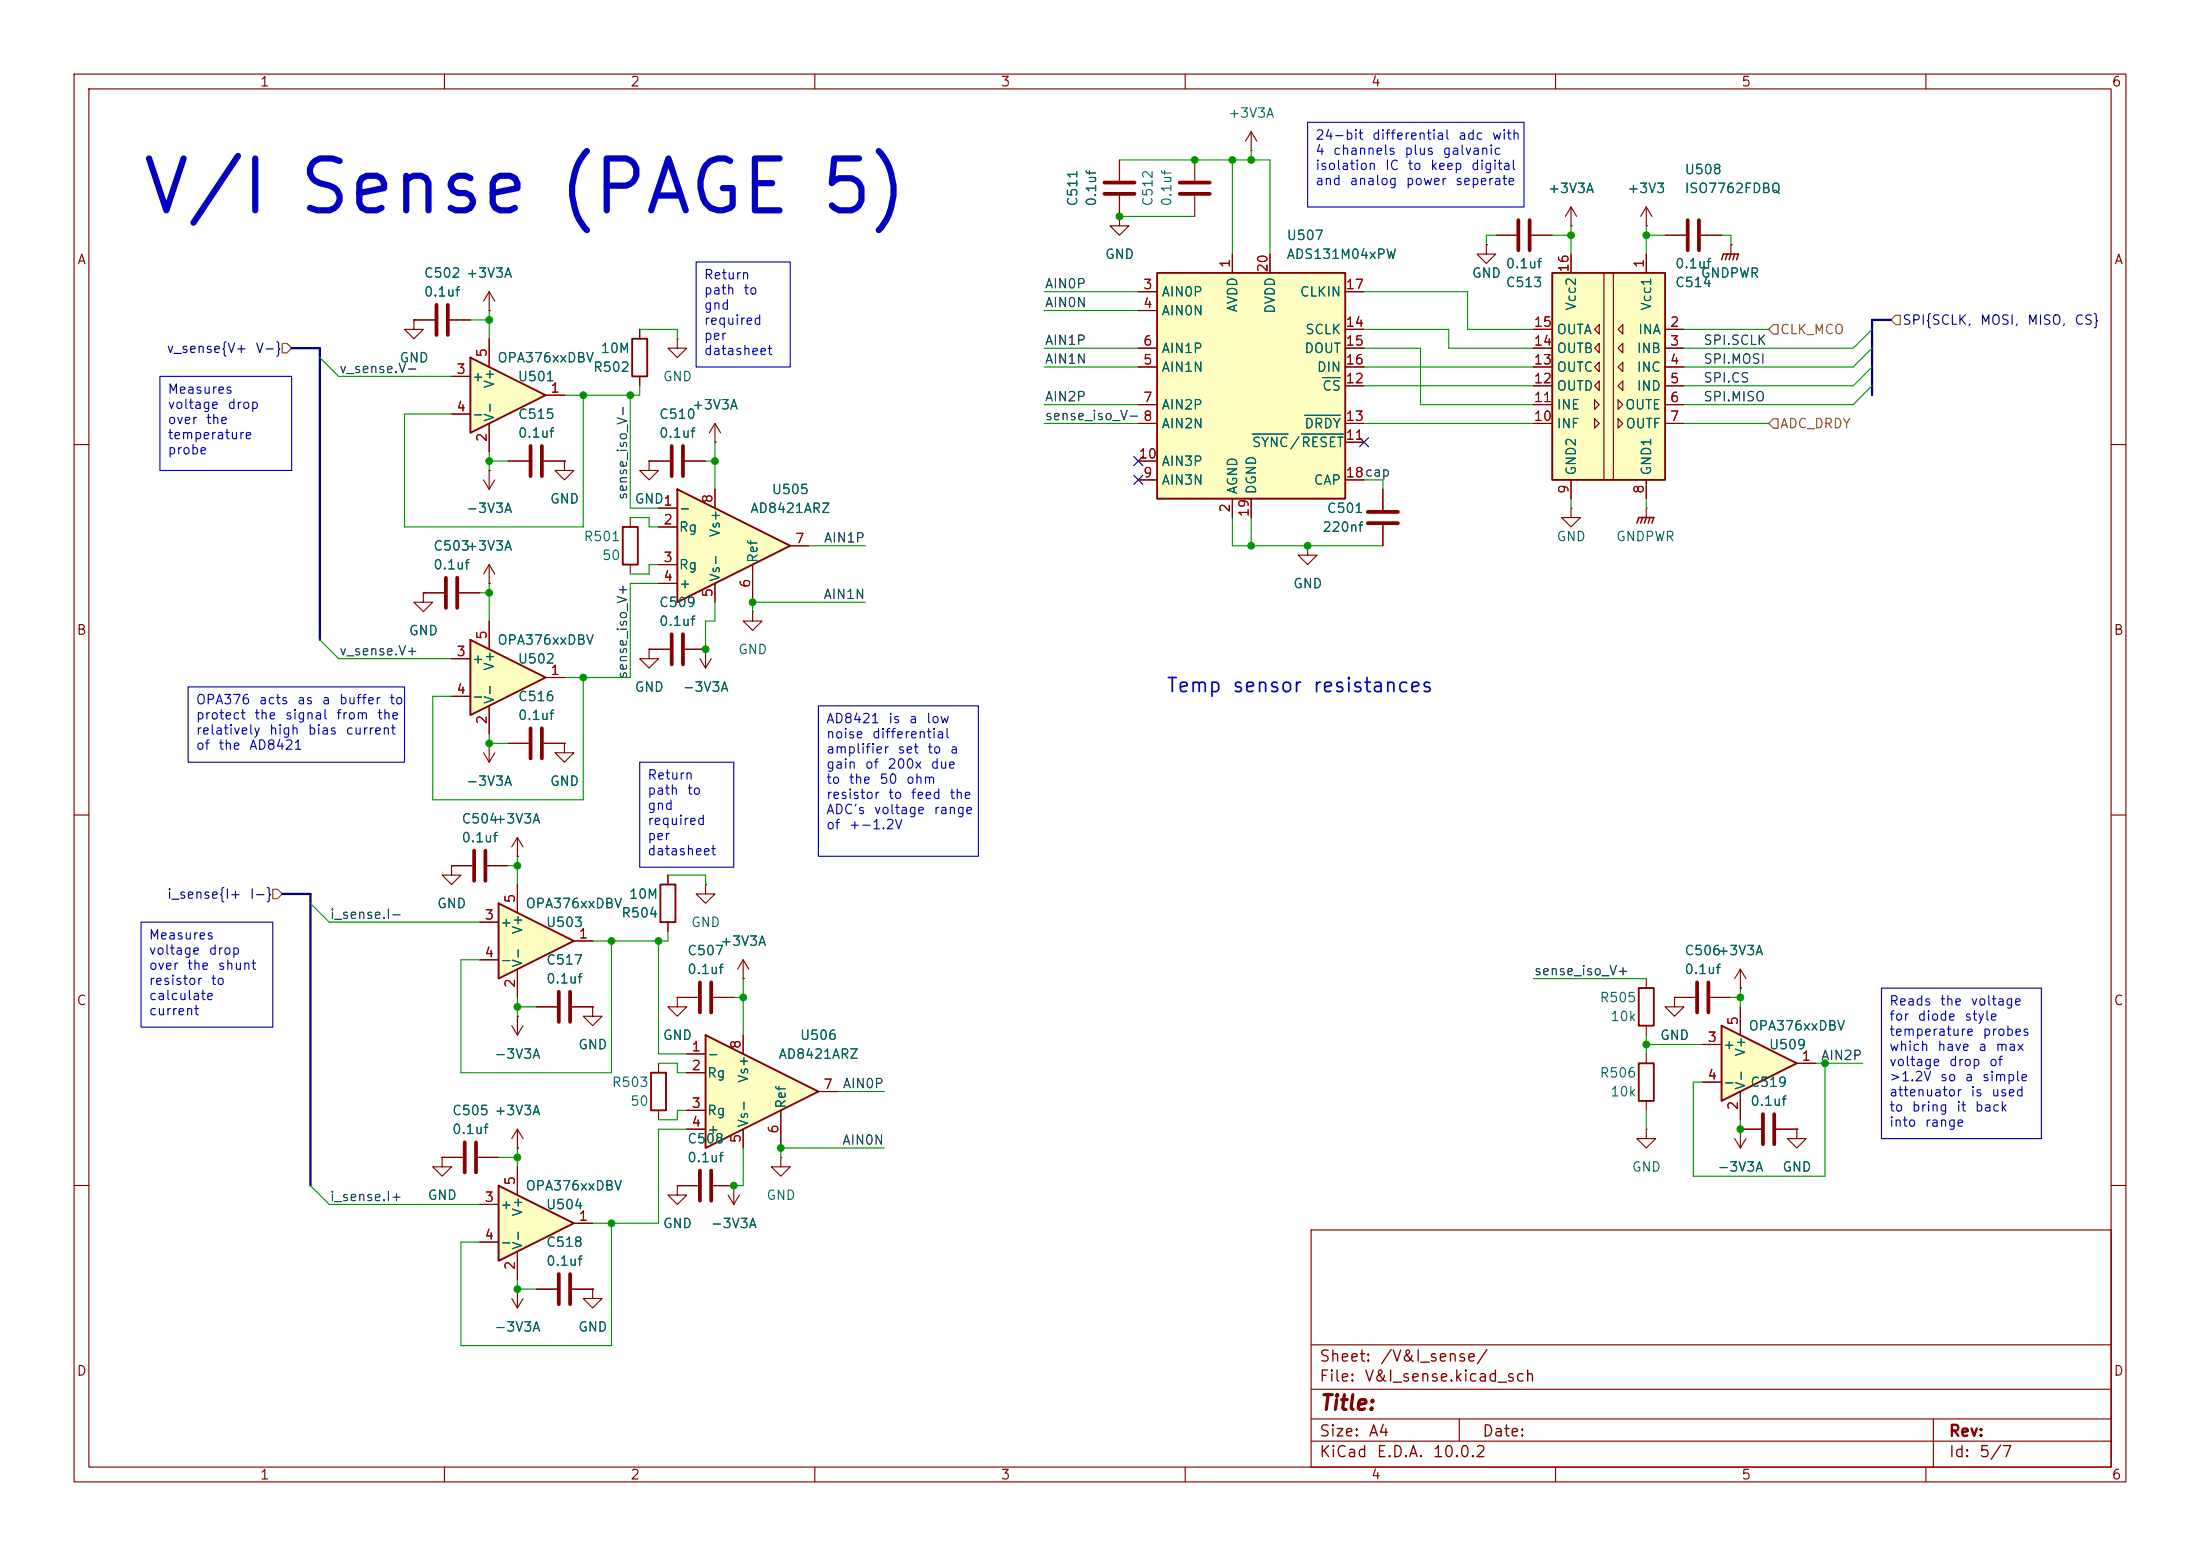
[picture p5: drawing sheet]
<svg xmlns="http://www.w3.org/2000/svg" width="297mm" height="210mm" viewBox="0 0 297 210" stroke-linecap="round" stroke-linejoin="round" font-family="sans-serif">
<g fill="none" stroke="#840000" stroke-width=".15">
<path d="M10 10h277v190h-277zM12 12h273v186h-273zM60 10v2M110 10v2M160 10v2M210 10v2M260 10v2M55.9 43.2v1.3h1.2l-1.2 1.2-1.3-1.2h1.3M55.9 43.2h.1M10 60h2M176.5 73.7v1.2h1.3l-1.3 1.3-1.2-1.3h1.2M176.5 73.7h.1"/>
<path d="M285 60h2M10 110h2M61 116.8v1.3h1.2l-1.2 1.3-1.3-1.3h1.3M61 116.8h.1M285 110h2M72.4 135.9h2.8M77.2 135.9h2.8M91.4 134.6h2.8M96.3 134.6h2.8M100.3 132.1h.1M100.3 129.5l-.7 1.3M100.3 129.5l.8 1.3"/>
<path d="M100.3 129.5v2.6M59.7 156.2v1.3h1.3l-1.3 1.3-1.3-1.3h1.3M59.7 156.2h.1M10 160h2M177 166h108v32h-108zM285 160h2M60 198v2M110 198v2M160 198v2M177 194.5h108M177 191.5h108M177 187.5h108"/>
<path d="M177 181.5h108M197 191.5v3M210 198v2M260 198v2M261 191.5v6.5"/>
</g>
<path d="M75.4 133.9v4M77 133.9v4M94.5 132.6v4.1M96 132.6v4.1" fill="none" stroke="#840000" stroke-width=".51"/>
<path d="M67.3 160l10.2 5.1-10.2 5.1z" fill="#ffffc2"/>
<path d="M87.9 144.8h2v5.1h-2zM67.3 160l10.2 5.1-10.2 5.1z" fill="none" stroke="#840000" stroke-width=".25"/>
<g fill="none" stroke="#840000" stroke-width=".15">
<path d="M66 39.4l-.7 1.2M66 39.4l.8 1.2M66 39.4v2.5M66 41.9h.1M87.6 62.2v1.3h1.3l-1.3 1.3-1.2-1.3h1.2M87.6 62.2h.1M91.4 134.6v1.3h1.3l-1.3 1.3-1.2-1.3h1.2M91.4 134.6h.1M69.8 154.9h.1M69.8 152.4v2.5M69.8 157.5v3.8M69.8 152.4l-.7 1.3"/>
<path d="M69.8 152.4l.8 1.3M88.9 143.5v1.3M88.9 149.9v1.2M105.4 156.2v1.3h1.3l-1.3 1.3-1.3-1.3h1.3M105.4 156.2h.1M64.8 162.6h2.5M64.8 167.6h2.5M69.8 168.9v3.8M72.4 174h2.8M77.2 174h2.8M77.5 165.1h2.5M80 174v1.3h-1.3l1.3 1.2 1.3-1.2h-1.3"/>
<path d="M80 174h.1M98.3 161.3l.8 1.3M99.1 160h.1M99.1 160v2.6M99.8 161.3l-.7 1.3"/>
</g>
<path d="M75.4 172v4M77 172v4" fill="none" stroke="#840000" stroke-width=".51"/>
<path d="M95.2 139.7l15.3 7.6-15.3 7.6z" fill="#ffffc2"/>
<path d="M95.2 139.7l15.3 7.6-15.3 7.6zM221.2 143.5h2.1v5.1h-2.1z" fill="none" stroke="#840000" stroke-width=".25"/>
<g fill="none" stroke="#840000" stroke-width=".15">
<path d="M200.7 33v1.3h1.2l-1.2 1.3-1.3-1.3h1.3M200.7 33h.1M201.9 31.8h2.8M206.8 31.8h2.7M61 116.8h2.8M65.3 101.6l.7 1.3M65.8 116.8h2.8M66 100.3h.1M66 100.3v2.6M66.8 101.6l-.8 1.3M68.6 100.3h2.8M69.8 115.6h.1"/>
<path d="M69.8 113l-.7 1.3M69.8 113l.8 1.3M69.8 113v2.6M73.4 100.3h2.8M76.2 100.3v1.3h-1.3l1.3 1.3 1.3-1.3h-1.3M76.2 100.3h.1M100.3 139.7v2.5M92.7 142.2h2.5M92.7 144.8h2.5M92.7 149.9h2.5M92.7 152.4h2.5M100.3 152.4v2.5"/>
<path d="M105.4 149.9v5M110.5 147.3h2.5M222.2 152.4v1.3h1.3l-1.3 1.2-1.2-1.2h1.2M222.2 152.4h.1M222.2 142.2v1.3M222.2 148.6v1.3M91.4 160h2.8M96.3 160h2.8"/>
</g>
<path d="M205 29.7v4.1M206.5 29.7v4.1M71.6 98.3v4.1M73.2 98.3v4.1M64 114.8v4.1M65.5 114.8v4.1M94.5 158v4.1M96 158v4.1" fill="none" stroke="#840000" stroke-width=".51"/>
<path d="M63.5 86.4l10.2 5-10.2 5.1z" fill="#ffffc2"/>
<path d="M84.1 71.1h2v5.1h-2zM63.5 86.4l10.2 5-10.2 5.1z" fill="none" stroke="#840000" stroke-width=".25"/>
<g fill="none" stroke="#840000" stroke-width=".15">
<path d="M222.2 30.5h.1M222.2 27.9l-.7 1.3M222.2 27.9l.8 1.3M222.2 27.9v2.6M85.1 69.9v1.2M85.1 76.2v1.3M61 88.9h2.5M61 94h2.5M66 83.8v3.8M66 95.3v3.8M73.7 91.4h2.5M94.5 88.9l.7 1.3"/>
<path d="M95.2 87.6h.1M95.2 87.6v2.6M96 88.9l-.8 1.3M101.6 82.6v1.2h1.3l-1.3 1.3-1.3-1.3h1.3M101.6 82.6h.1"/>
</g>
<path d="M209.5 36.8h15.3v28h-15.3z" fill="#ffffc2"/>
<path d="M209.5 36.8h15.3v28h-15.3z" fill="none" stroke="#840000" stroke-width=".25"/>
<g fill="none" stroke="#840000" stroke-width=".15">
<path d="M212.1 34.3v2.5M216.5 36.8v28M217.8 36.8v28M222.2 34.3v2.5M224.8 31.8h2.8M229.6 31.8h2.8M233.7 33h.1M233.7 33v1.3M207 44.5h2.5M207 47h2.5M207 49.5h2.5M207 52.1h2.5"/>
<path d="M207 54.6h2.5M207 57.2h2.5M215.3 44.5l.6-.7v1.3zM215.3 47l.6-.6v1.2zM215.3 49.5l.6-.6v1.3zM215.3 52.1l.6-.7v1.3zM215.3 54l.6 .6-.6 .6zM215.3 56.5l.6 .7-.6 .6zM218.4 44.5l.7-.7v1.3zM218.4 47l.7-.6v1.2zM218.4 49.5l.7-.6v1.3zM218.4 52.1l.7-.7v1.3z"/>
<path d="M218.4 54l.7 .6-.7 .6zM218.4 56.5l.7 .7-.7 .6zM224.8 44.5h2.5M224.8 47h2.5M224.8 49.5h2.5M224.8 52.1h2.5M224.8 54.6h2.5M224.8 57.2h2.5M212.1 64.8v2.5M222.2 68.6h.1M222.2 64.8v2.5M222.2 68.6v1.3"/>
<path d="M87.6 87.6v1.3h1.3l-1.3 1.3-1.2-1.3h1.2M87.6 87.6h.1M87.6 87.6h2.8M92.5 87.6h2.7"/>
</g>
<path d="M232.4 35.1l.3-.8h2l-.3 .8M233.2 34.3l-.3 .8M233.7 34.3l-.3 .8M234.2 34.3l-.3 .8M221 70.6l.2-.7h2.1l-.3 .7M221.7 69.9l-.2 .7M222.2 69.9l-.2 .7M222.8 69.9l-.3 .7" fill="none" stroke="#840000" stroke-width=".2"/>
<path d="M227.8 29.7v4.1M229.4 29.7v4.1M90.7 85.6v4.1M92.2 85.6v4.1" fill="none" stroke="#840000" stroke-width=".51"/>
<path d="M232.4 138.4l10.2 5.1-10.2 5.1z" fill="#ffffc2"/>
<path d="M89.2 119.4h2v5.1h-2zM221.2 133.4h2.1v5h-2.1zM232.4 138.4l10.2 5.1-10.2 5.1z" fill="none" stroke="#840000" stroke-width=".25"/>
<g fill="none" stroke="#840000" stroke-width=".15">
<path d="M168.9 17.8l-.8 1.3M168.9 17.8l.8 1.3M168.9 17.8v2.5M151.1 29.2v1.3h1.3l-1.3 1.3-1.2-1.3h1.2M151.1 29.2h.1M151.1 21.6v2.8M151.1 26.4v2.8M161.3 21.6v2.8M161.3 26.4v2.8M168.9 20.3h.1M212.1 30.5h.1M212.1 27.9l-.8 1.3"/>
<path d="M212.1 27.9l.8 1.3M212.1 27.9v2.6M55.9 43.2h2.8M60.7 43.2h2.8M186.7 66v2.8M186.7 70.9v2.8M212.1 68.6v1.3h1.3l-1.3 1.2-1.3-1.2h1.3M212.1 68.6h.1M90.2 118.1v1.3M69.1 138.4l.7 1.3M69.8 137.2h.1M69.8 137.2v2.5"/>
<path d="M70.6 138.4l-.8 1.3M90.2 124.5v1.2M222.2 132.1v1.3M222.2 138.4v1.3M226.1 134.6v1.3h1.2l-1.2 1.3-1.3-1.3h1.3M226.1 134.6h.1M226.1 134.6h2.8M230.9 134.6h2.8M234.9 133.4h.1M234.9 130.8v2.6M234.9 135.9v3.8M234.9 130.8l-.7 1.3"/>
<path d="M234.9 130.8l.8 1.3M229.9 141h2.5M229.9 146.1h2.5M234.2 153.7l.7 1.2M234.9 152.4h.1M234.9 147.3v3.8M234.9 152.4v2.5M234.9 152.4h2.8M235.7 153.7l-.8 1.2M239.8 152.4h2.8M242.6 152.4v1.3h-1.3l1.3 1.2 1.2-1.2h-1.2M242.6 152.4h.1"/>
<path d="M242.6 143.5h2.5M69.1 175.3l.7 1.2M69.8 174h.1M69.8 174v2.5M70.6 175.3l-.8 1.2M91.4 160v1.3h1.3l-1.3 1.3-1.2-1.3h1.2M91.4 160h.1"/>
</g>
<path d="M149.1 24.6h4.1M149.1 26.2h4.1M159.3 24.6h4M159.3 26.2h4M58.9 41.1v4.1M60.5 41.1v4.1M184.7 69.1h4M184.7 70.6h4M229.1 132.6v4.1M230.6 132.6v4.1M238 150.4v4M239.5 150.4v4" fill="none" stroke="#840000" stroke-width=".51"/>
<path d="M156.2 36.8h25.4v30.5h-25.4z" fill="#ffffc2"/>
<path d="M156.2 36.8h25.4v30.5h-25.4z" fill="none" stroke="#840000" stroke-width=".25"/>
<g fill="none" stroke="#840000" stroke-width=".15">
<path d="M153.7 39.4h2.5M166.4 34.3v2.5M171.4 34.3v2.5M181.6 39.4h2.5M153.7 49.5h2.5M153.7 47h2.5M153.7 41.9h2.5M153.7 54.6h2.5M153.7 57.2h2.5M181.6 49.5h2.5M181.6 47h2.5M181.6 57.2h2.5"/>
<path d="M181.6 59.7h2.5M181.6 52.1h2.5M181.6 44.5h2.5M153.7 64.8h2.5M153.7 62.2h2.5M166.4 67.3v2.6M168.9 67.3v2.6M181.6 64.8h2.5M80 135.9v1.3h-1.3l1.3 1.2 1.3-1.2h-1.3M80 135.9h.1M59.7 156.2h2.8M64.5 156.2h2.8"/>
</g>
<path d="M169.1 58.6h4.8M175.7 58.6h5.7M176.1 56h4.9M178.5 51h2.5" fill="none" stroke="#006464" stroke-width=".15"/>
<path d="M62.7 154.2v4M64.3 154.2v4" fill="none" stroke="#840000" stroke-width=".51"/>
<path d="M67.3 121.9l10.2 5.1-10.2 5.1z" fill="#ffffc2"/>
<path d="M67.3 121.9l10.2 5.1-10.2 5.1z" fill="none" stroke="#840000" stroke-width=".25"/>
<path d="M96.5 59.7h.1M96.5 57.2l-.7 1.2M96.5 57.2l.8 1.2M96.5 57.2v2.5M87.6 62.2h2.8M92.5 62.2h2.7M69.8 119.4v3.8M64.8 124.5h2.5M64.8 129.5h2.5M69.8 130.8v3.8M77.5 127h2.5" fill="none" stroke="#840000" stroke-width=".15"/>
<path d="M90.7 60.2v4.1M92.2 60.2v4.1" fill="none" stroke="#840000" stroke-width=".51"/>
<path d="M91.4 66l15.3 7.7-15.3 7.6z" fill="#ffffc2"/>
<path d="M85.3 45.7h2.1v5.1h-2.1zM91.4 66l15.3 7.7-15.3 7.6z" fill="none" stroke="#840000" stroke-width=".25"/>
<g fill="none" stroke="#840000" stroke-width=".15">
<path d="M86.4 44.5v1.2M86.4 50.8v1.3M91.4 45.7v1.3h1.3l-1.3 1.3-1.2-1.3h1.2M91.4 45.7h.1M88.9 68.6h2.5M88.9 71.1h2.5M88.9 76.2h2.5M88.9 78.7h2.5M96.5 66v2.6M96.5 78.7v2.6M101.6 76.2v5.1M106.7 73.7h2.5"/>
<path d="M57.1 80v1.3h1.3l-1.3 1.3-1.2-1.3h1.2M57.1 80h.1"/>
</g>
<path d="M63.5 48.3l10.2 5-10.2 5.1z" fill="#ffffc2"/>
<path d="M63.5 48.3l10.2 5-10.2 5.1z" fill="none" stroke="#840000" stroke-width=".25"/>
<g fill="none" stroke="#840000" stroke-width=".15">
<path d="M151.1 29.2h.1M151.1 21.6v2.8M151.1 26.4v2.8M153.7 39.4h2.5M166.4 34.3v2.5M171.4 34.3v2.5M181.6 39.4h2.5M200.7 33h.1M201.9 31.8h2.8M206.8 31.8h2.7M212.1 30.5h.1M212.1 34.3v2.5"/>
<path d="M222.2 30.5h.1M222.2 34.3v2.5M224.8 31.8h2.8M229.6 31.8h2.8M233.7 33h.1M55.9 43.2h.1M55.9 43.2h2.8M60.7 43.2h2.8M61 50.8h2.5M61 55.9h2.5M66 41.9h.1M66 45.7v3.8"/>
<path d="M66 57.2v3.8M73.7 53.3h2.5M86.4 44.5v1.2M86.4 50.8v1.3M96.5 59.7h.1M153.7 49.5h2.5M153.7 47h2.5M153.7 41.9h2.5M153.7 54.6h2.5M153.7 57.2h2.5M181.6 49.5h2.5M181.6 47h2.5"/>
<path d="M181.6 57.2h2.5M181.6 59.7h2.5M181.6 52.1h2.5M181.6 44.5h2.5M207 49.5h2.5M207 47h2.5M207 54.6h2.5M207 57.2h2.5M207 52.1h2.5M207 44.5h2.5M224.8 49.5h2.5M224.8 47h2.5"/>
<path d="M224.8 54.6h2.5M224.8 57.2h2.5M224.8 52.1h2.5M224.8 44.5h2.5M65.3 64.8l.7 1.2M66 78.7h.1M66 63.5h.1M66 63.5v2.5M66 76.2v2.5M66 76.2l-.7 1.3M66 76.2l.8 1.3M66.8 64.8l-.8 1.2"/>
<path d="M68.6 62.2h2.8M73.4 62.2h2.8M76.2 62.2v1.3h-1.3l1.3 1.3 1.3-1.3h-1.3M76.2 62.2h.1M87.6 62.2h.1M87.6 62.2h2.8M88.9 68.6h2.5M88.9 71.1h2.5M88.9 76.2h2.5M88.9 78.7h2.5M92.5 62.2h2.7M96.5 66v2.6"/>
<path d="M96.5 78.7v2.6M101.6 76.2v5.1M106.7 73.7h2.5M153.7 62.2h2.5M153.7 64.8h2.5M166.4 67.3v2.6M168.9 67.3v2.6M176.5 73.7h.1M181.6 64.8h2.5M186.7 66v2.8M186.7 70.9v2.8M212.1 64.8v2.5"/>
<path d="M222.2 64.8v2.5M57.1 80h.1M57.1 80h2.8M61 88.9h2.5M61 94h2.5M62 80h2.8M66 83.8v3.8M66 95.3v3.8M73.7 91.4h2.5M87.6 87.6h.1M87.6 87.6h2.8M92.5 87.6h2.7"/>
<path d="M95.2 87.6h.1M61 116.8h.1M61 116.8h2.8M65.8 116.8h2.8M66 100.3h.1M68.6 100.3h2.8M69.8 115.6h.1M69.8 119.4v3.8M73.4 100.3h2.8M76.2 100.3h.1M90.2 118.1v1.3M95.2 119.4v1.3h1.3l-1.3 1.2-1.2-1.2h1.2"/>
<path d="M95.2 119.4h.1M64.8 124.5h2.5M64.8 129.5h2.5M69.8 137.2h.1M69.8 130.8v3.8M72.4 135.9h2.8M77.2 135.9h2.8M77.5 127h2.5M80 135.9h.1M90.2 124.5v1.2M91.4 134.6h.1M91.4 134.6h2.8"/>
<path d="M96.3 134.6h2.8M100.3 132.1h.1M100.3 139.7v2.5M226.1 134.6h.1M226.1 134.6h2.8M230.9 134.6h2.8M234.9 133.4h.1M234.9 135.9v3.8M59.7 156.2h.1M59.7 156.2h2.8M64.5 156.2h2.8M69.8 154.9h.1"/>
<path d="M69.8 157.5v3.8M92.7 152.4h2.5M92.7 142.2h2.5M92.7 144.8h2.5M92.7 149.9h2.5M100.3 152.4v2.5M105.4 149.9v5M110.5 147.3h2.5M229.9 141h2.5M229.9 146.1h2.5M234.9 152.4h.1M234.9 147.3v3.8"/>
<path d="M234.9 152.4h2.8M239.8 152.4h2.8M242.6 152.4h.1M242.6 143.5h2.5M64.8 162.6h2.5M64.8 167.6h2.5M69.8 174h.1M69.8 168.9v3.8M72.4 174h2.8M77.2 174h2.8M77.5 165.1h2.5M80 174h.1"/>
<path d="M91.4 160h.1M91.4 160h2.8M96.3 160h2.8M99.1 160h.1"/>
</g>
<path d="M60.2 78v4M61.7 78v4M71.6 60.2v4.1M73.2 60.2v4.1" fill="none" stroke="#840000" stroke-width=".51"/>
<path d="M38.1 46.4h.6l.7 .6-.7 .6h-.6zM239.4 43.8h.6v1.3h-.6l-.6-.6zM239.4 56.5h.6v1.3h-.6l-.6-.6zM255.9 42.5h.6v1.3h-.6l-.6-.6zM36.8 120h.7l.6 .7-.6 .6h-.7z" fill="none" stroke="#725600" stroke-width=".15"/>
<path d="M39.4 47h3.8v39.4M255.3 43.2h-2.6v10.1M38.1 120.7h3.8v39.3" fill="none" stroke="#000084" stroke-width=".3"/>
<g fill="none" stroke="#009600" stroke-width=".15">
<path d="M141 39.4h12.7M151.1 29.2h10.2M151.1 21.6h20.3v12.7M166.4 21.6v12.7M168.9 20.3v1.3M184.1 39.4h14v5.1h8.9M201.9 31.8h-1.2v1.2M209.5 31.8h2.6M212.1 30.5v3.8M222.2 31.8h2.6M222.2 30.5v3.8M232.4 31.8h1.3v1.2"/>
<path d="M43.2 48.3l2.5 2.5h15.3M63.5 43.2h2.5M66 41.9v3.8M78.7 53.3v17.8h-24.1v-15.2h6.4M85.1 53.3v15.3h3.8M86.4 44.5h5v1.2M86.4 52.1v1.2h-10.2M96.5 59.7v6.3M141 54.6h12.7M141 57.2h12.7M141 49.5h12.7M141 41.9h12.7"/>
<path d="M141 47h12.7M184.1 47h7.7v7.6h15.2M184.1 57.2h22.9M184.1 49.5h22.9M184.1 44.5h11.5v2.5h11.4M184.1 52.1h22.9M227.3 57.2h11.5M227.3 44.5h11.5M252.7 52.1l-2.5 2.5h-22.9M252.7 47l-2.5 2.5h-22.9M252.7 44.5l-2.5 2.5h-22.9M252.7 49.5l-2.5 2.6h-22.9"/>
<path d="M66 62.2h2.6M66 61v2.5M66 78.7v5.1M85.1 69.9h2.5v1.2h1.3M88.9 76.2h-1.3v1.3h-2.5M88.9 78.7h-3.8v12.7h-8.9M95.2 62.2h1.3M109.2 73.7h7.6M166.4 69.9v3.8h20.3M168.9 69.9v3.8M184.1 64.8h2.6v1.2M212.1 67.3v1.3"/>
<path d="M222.2 67.3v1.3M43.2 86.4l2.5 2.5h15.3M64.8 80h1.2M66 99.1v1.2h2.6M78.7 91.4v16.6h-20.3v-14h2.6M96.5 81.3v2.5h-1.3v3.8M116.8 81.3h-15.2v1.3M68.6 116.8h1.2M69.8 115.6v3.8M90.2 118.1h5v1.3M41.9 121.9l2.5 2.6h20.4M69.8 134.6v2.6"/>
<path d="M69.8 135.9h2.6M82.5 127v17.8h-20.3v-15.3h2.6M88.9 127v15.2h3.8M90.2 125.7v1.3h-10.2M99.1 134.6h1.2M100.3 132.1v7.6M207 132.1h15.2M222.2 139.7v2.5M233.7 134.6h1.2M234.9 133.4v2.5M67.3 156.2h2.5M69.8 154.9v2.6"/>
<path d="M88.9 143.5h2.5v1.3h1.3M92.7 149.9h-1.3v1.2h-2.5M92.7 152.4h-3.8v12.7h-8.9M100.3 154.9v5.1h-1.2M113 147.3h6.4M119.4 154.9h-14v1.3M222.2 141h7.7M222.2 149.9v2.5M234.9 151.1v1.3M245.1 143.5h6.4M246.4 143.5v15.3h-17.8v-12.7h1.3M41.9 160l2.5 2.6h20.4"/>
<path d="M69.8 172.7v1.3h2.6M82.5 165.1v16.5h-20.3v-14h2.6"/>
</g>
<path d="M183.5 59.1l1.3 1.2M184.8 59.1l-1.3 1.2M153.1 64.2l1.2 1.2M153.1 61.6l1.2 1.2M154.3 64.2l-1.2 1.2M154.3 61.6l-1.2 1.2" fill="none" stroke="#000084" stroke-width=".15"/>
<path d="M176.5 16.5h29.2v11.4h-29.2zM94 35.4h12.7v14.1h-12.7zM21.6 50.8h17.8v12.7h-17.8zM25.4 92.7h29.2v10.2h-29.2zM110.5 95.3h21.6v20.3h-21.6zM86.4 102.9h12.7v14.1h-12.7zM19 124.5h17.8v14.1h-17.8zM254 133.4h21.6v20.3h-21.6z" fill="none" stroke="#0000c2" stroke-width=".15"/>
<path d="M169.1 58.6h4.8M175.7 58.6h5.7M176.1 56h4.9M178.5 51h2.5" fill="none" stroke="#006464" stroke-width=".15"/>
<g fill="#009600" stroke="#009600" stroke-width=".14">
<circle cx="246.4" cy="143.5" r=".46"/>
<circle cx="234.9" cy="152.4" r=".46"/>
<circle cx="212.1" cy="31.8" r=".46"/>
<circle cx="222.2" cy="31.8" r=".46"/>
<circle cx="151.1" cy="29.2" r=".46"/>
<circle cx="161.3" cy="21.6" r=".46"/>
<circle cx="96.5" cy="62.2" r=".46"/>
<circle cx="166.4" cy="21.6" r=".46"/>
<circle cx="168.9" cy="21.6" r=".46"/>
<circle cx="222.2" cy="141" r=".46"/>
<circle cx="234.9" cy="134.6" r=".46"/>
<circle cx="100.3" cy="134.6" r=".46"/>
<circle cx="101.6" cy="81.3" r=".46"/>
<circle cx="168.9" cy="73.7" r=".46"/>
<circle cx="176.5" cy="73.7" r=".46"/>
<circle cx="69.8" cy="156.2" r=".46"/>
<circle cx="69.8" cy="174" r=".46"/>
<circle cx="69.8" cy="135.9" r=".46"/>
<circle cx="85.1" cy="53.3" r=".46"/>
<circle cx="66" cy="43.2" r=".46"/>
<circle cx="78.7" cy="53.3" r=".46"/>
<circle cx="66" cy="62.2" r=".46"/>
<circle cx="66" cy="100.3" r=".46"/>
<circle cx="69.8" cy="116.8" r=".46"/>
<circle cx="82.5" cy="165.1" r=".46"/>
<circle cx="88.9" cy="127" r=".46"/>
<circle cx="99.1" cy="160" r=".46"/>
<circle cx="105.4" cy="154.9" r=".46"/>
<circle cx="78.7" cy="91.4" r=".46"/>
<circle cx="66" cy="80" r=".46"/>
<circle cx="95.2" cy="87.6" r=".46"/>
<circle cx="82.5" cy="127" r=".46"/>
</g>
<text font-size="7" fill="#0000c2" x="18.8" y="30.5">V/I Sense (PAGE 5)</text>
<text font-size="2" fill="#840000" x="178" y="190.8">Title:</text>
<text font-size="1.9" fill="#0000c2" x="157.4" y="93.9">Temp sensor resistances</text>
<g font-size="1.5" fill="#840000">
<text x="178" y="184.2">Sheet:</text>
<text x="186.2" y="184.2">/V&amp;I_sense/</text>
<text x="178" y="186.9">File:</text>
<text x="184.1" y="186.9">V&amp;I_sense.kicad_sch</text>
<text x="178" y="197.1">KiCad</text>
<text x="178" y="194.3">Size:</text>
<text x="184.7" y="194.3">A4</text>
<text x="185.7" y="197.1">E.D.A.</text>
<text x="193.3" y="197.1">10.0.2</text>
<text x="200" y="194.3">Date:</text>
<text x="263" y="194.3">Rev:</text>
<text x="263" y="197.1">Id:</text>
<text x="267.1" y="197.1">5/7</text>
</g>
<g font-size="1.3" fill="#840000">
<text x="35" y="12">1</text>
<text x="85" y="12">2</text>
<text x="135" y="12">3</text>
<text x="185" y="12">4</text>
<text x="235" y="12">5</text>
<text x="285" y="12">6</text>
<text x="10.3" y="36">A</text>
<text x="285.3" y="36">A</text>
<text x="10.3" y="86">B</text>
<text x="285.3" y="86">B</text>
<text x="10.3" y="136">C</text>
<text x="285.3" y="136">C</text>
<text x="10.3" y="186">D</text>
<text x="285.3" y="186">D</text>
<text x="35" y="200">1</text>
<text x="85" y="200">2</text>
<text x="135" y="200">3</text>
<text x="185" y="200">4</text>
<text x="235" y="200">5</text>
<text x="285" y="200">6</text>
</g>
<g font-size="1.3" fill="#006464">
<text x="165.7" y="16.2">+3V3A</text>
<text x="227.3" y="23.8">U508</text>
<text x="145.8" y="28" transform="rotate(-90 145.8 28)">C511</text>
<text x="148.3" y="28" transform="rotate(-90 148.3 28)">0.1uf</text>
<text x="155.9" y="28" transform="rotate(-90 155.9 28)">C512</text>
<text x="158.5" y="28" transform="rotate(-90 158.5 28)">0.1uf</text>
<text x="208.9" y="26.4">+3V3A</text>
<text x="219.6" y="26.4">+3V3</text>
<text x="227.3" y="26.4">ISO7762FDBQ</text>
<text x="149.1" y="35.3">GND</text>
<text x="173.6" y="35.3">ADS131M04xPW</text>
<text x="173.6" y="32.7">U507</text>
<text x="57.1" y="37.8">C502 +3V3A</text>
<text x="57.1" y="40.3">0.1uf</text>
<text x="156.7" y="40.3">AIN0P</text>
<text x="175.4" y="40.3">CLKIN</text>
<text x="198.6" y="37.8">GND</text>
<text x="203.2" y="39.1">C513</text>
<text x="203.2" y="36.5">0.1uf</text>
<text x="226" y="39.1">C514</text>
<text x="226" y="36.5">0.1uf</text>
<text x="229.5" y="37.8">GNDPWR</text>
<text x="81" y="48">10M</text>
<text x="156.7" y="42.9">AIN0N</text>
<text x="156.7" y="48">AIN1P</text>
<text x="167.3" y="42.3" transform="rotate(-90 167.3 42.3)">AVDD</text>
<text x="172.4" y="42.4" transform="rotate(-90 172.4 42.4)">DVDD</text>
<text x="176" y="48">DOUT</text>
<text x="176.1" y="45.4">SCLK</text>
<text x="210.1" y="48">OUTB</text>
<text x="210.1" y="45.4">OUTA</text>
<text x="213.1" y="42" transform="rotate(-90 213.1 42)">Vcc2</text>
<text x="220.9" y="48">INB</text>
<text x="221.1" y="45.4">INA</text>
<text x="223.2" y="42" transform="rotate(-90 223.2 42)">Vcc1</text>
<text x="53.8" y="49.2">GND</text>
<text x="63.6" y="51.8">+</text>
<text x="67" y="52.5" transform="rotate(-90 67 52.5)">V+</text>
<text x="67.1" y="49.2">OPA376xxDBV</text>
<text x="69.8" y="51.8">U501</text>
<text x="80" y="50.5">R502</text>
<text x="89.4" y="51.8">GND</text>
<text x="156.7" y="50.5">AIN1N</text>
<text x="177.7" y="50.5">DIN</text>
<text x="178.4" y="53">CS</text>
<text x="210.1" y="53">OUTD</text>
<text x="210.1" y="50.5">OUTC</text>
<text x="220.9" y="50.5">INC</text>
<text x="220.9" y="53">IND</text>
<text x="63.6" y="56.9">-</text>
<text x="67" y="57" transform="rotate(-90 67 57)">V-</text>
<text x="69.8" y="56.9">C515</text>
<text x="69.8" y="59.4">0.1uf</text>
<text x="88.9" y="56.9">C510</text>
<text x="88.9" y="59.4">0.1uf</text>
<text x="93.3" y="55.6">+3V3A</text>
<text x="156.7" y="55.6">AIN2P</text>
<text x="156.7" y="58.1">AIN2N</text>
<text x="176" y="58.1">DRDY</text>
<text x="210.1" y="58.1">INF</text>
<text x="210.1" y="55.6">INE</text>
<text x="219.3" y="55.6">OUTE</text>
<text x="219.4" y="58.1">OUTF</text>
<text x="156.7" y="65.7">AIN3N</text>
<text x="156.7" y="63.2">AIN3P</text>
<text x="168.9" y="60.7">SYNC/RESET</text>
<text x="177.3" y="65.7">CAP</text>
<text x="213.1" y="64.3" transform="rotate(-90 213.1 64.3)">GND2</text>
<text x="223.2" y="64.3" transform="rotate(-90 223.2 64.3)">GND1</text>
<text x="62.9" y="69.6">-3V3A</text>
<text x="74.2" y="68.3">GND</text>
<text x="85.6" y="68.3">GND1</text>
<text x="91.6" y="69.6">-</text>
<text x="101.2" y="69.6">AD8421ARZ</text>
<text x="104.1" y="67">U505</text>
<text x="167.3" y="66.8" transform="rotate(-90 167.3 66.8)">AGND</text>
<text x="169.9" y="66.8" transform="rotate(-90 169.9 66.8)">DGND</text>
<text x="179" y="69.6">C501</text>
<text x="58.4" y="74.6">C503</text>
<text x="58.4" y="77.2">0.1uf</text>
<text x="62.9" y="74.6">+3V3A</text>
<text x="78.7" y="73.4">R501</text>
<text x="81.2" y="75.9">50</text>
<text x="91.6" y="72.1">Rg</text>
<text x="91.6" y="77.2">Rg</text>
<text x="97.5" y="72.6" transform="rotate(-90 97.5 72.6)">Vs+</text>
<text x="102.6" y="76.1" transform="rotate(-90 102.6 76.1)">Ref</text>
<text x="178.4" y="72.1">220nf</text>
<text x="210.1" y="73.4">GND</text>
<text x="218.1" y="73.4">GNDPWR</text>
<text x="88.9" y="82.3">C509</text>
<text x="91.6" y="79.7">+</text>
<text x="97.5" y="78.6" transform="rotate(-90 97.5 78.6)">Vs-</text>
<text x="174.5" y="79.7">GND</text>
<text x="55.1" y="86.1">GND</text>
<text x="63.6" y="89.9">+</text>
<text x="67.1" y="87.3">OPA376xxDBV</text>
<text x="69.8" y="89.9">U502</text>
<text x="88.9" y="84.8">0.1uf</text>
<text x="99.6" y="88.6">GND</text>
<text x="63.6" y="95">-</text>
<text x="67" y="95.1" transform="rotate(-90 67 95.1)">V-</text>
<text x="67" y="90.6" transform="rotate(-90 67 90.6)">V+</text>
<text x="69.8" y="95">C516</text>
<text x="85.6" y="93.7">GND</text>
<text x="92.1" y="93.7">-3V3A</text>
<text x="69.8" y="97.5">0.1uf</text>
<text x="62.9" y="106.4">-3V3A</text>
<text x="74.2" y="106.4">GND</text>
<text x="62.2" y="111.5">C504</text>
<text x="66.7" y="111.5">+3V3A</text>
<text x="62.2" y="114">0.1uf</text>
<text x="58.9" y="122.9">GND</text>
<text x="67.4" y="125.4">+</text>
<text x="70.9" y="122.9">OPA376xxDBV</text>
<text x="73.6" y="125.4">U503</text>
<text x="83.8" y="124.2">R504</text>
<text x="84.8" y="121.6">10M</text>
<text x="93.2" y="125.4">GND</text>
<text x="67.4" y="130.5">-</text>
<text x="70.8" y="130.7" transform="rotate(-90 70.8 130.7)">V-</text>
<text x="70.8" y="126.2" transform="rotate(-90 70.8 126.2)">V+</text>
<text x="73.6" y="130.5">C517</text>
<text x="92.7" y="129.2">C507</text>
<text x="92.7" y="131.8">0.1uf</text>
<text x="97.1" y="128">+3V3A</text>
<text x="227.3" y="129.2">C506</text>
<text x="227.3" y="131.8">0.1uf</text>
<text x="231.8" y="129.2">+3V3A</text>
<text x="73.6" y="133.1">0.1uf</text>
<text x="215.9" y="135.6">R505</text>
<text x="66.7" y="143.2">-3V3A</text>
<text x="78" y="141.9">GND</text>
<text x="89.4" y="140.7">GND</text>
<text x="95.4" y="143.2">-</text>
<text x="105" y="143.2">AD8421ARZ</text>
<text x="107.9" y="140.7">U506</text>
<text x="217.3" y="138.1">10k</text>
<text x="224" y="140.7">GND</text>
<text x="232.5" y="141.9">+</text>
<text x="235.9" y="142.7" transform="rotate(-90 235.9 142.7)">V+</text>
<text x="236" y="139.4">OPA376xxDBV</text>
<text x="238.7" y="141.9">U509</text>
<text x="82.5" y="147">R503</text>
<text x="85" y="149.6">50</text>
<text x="95.4" y="145.8">Rg</text>
<text x="101.3" y="146.3" transform="rotate(-90 101.3 146.3)">Vs+</text>
<text x="106.4" y="149.7" transform="rotate(-90 106.4 149.7)">Ref</text>
<text x="215.9" y="145.8">R506</text>
<text x="217.3" y="148.3">10k</text>
<text x="232.5" y="147">-</text>
<text x="235.9" y="147.2" transform="rotate(-90 235.9 147.2)">V-</text>
<text x="236.2" y="147">C519</text>
<text x="236.2" y="149.6">0.1uf</text>
<text x="60.9" y="150.8">C505 +3V3A</text>
<text x="60.9" y="153.4">0.1uf</text>
<text x="92.7" y="154.6">C508</text>
<text x="95.4" y="150.8">Rg</text>
<text x="95.4" y="153.4">+</text>
<text x="101.3" y="152.3" transform="rotate(-90 101.3 152.3)">Vs-</text>
<text x="70.9" y="161">OPA376xxDBV</text>
<text x="92.7" y="157.2">0.1uf</text>
<text x="220.2" y="158.5">GND</text>
<text x="231.8" y="158.5">-3V3A</text>
<text x="240.5" y="158.5">GND</text>
<text x="57.7" y="162.3">GND</text>
<text x="67.4" y="163.5">+</text>
<text x="70.8" y="164.3" transform="rotate(-90 70.8 164.3)">V+</text>
<text x="73.6" y="163.5">U504</text>
<text x="89.4" y="166.1">GND</text>
<text x="95.9" y="166.1">-3V3A</text>
<text x="103.4" y="162.3">GND</text>
<text x="67.4" y="168.6">-</text>
<text x="70.8" y="168.8" transform="rotate(-90 70.8 168.8)">V-</text>
<text x="73.6" y="168.6">C518</text>
<text x="73.6" y="171.2">0.1uf</text>
<text x="66.7" y="180">-3V3A</text>
<text x="78" y="180">GND</text>
</g>
<g font-size="1.3" fill="#0000c2">
<text x="177.5" y="19.2">24-bit</text>
<text x="177.5" y="21.2">4</text>
<text x="177.5" y="23.3">isolation</text>
<text x="179.9" y="21.2">channels</text>
<text x="185.1" y="19.2">differential</text>
<text x="186.9" y="23.3">IC</text>
<text x="189.5" y="21.2">plus</text>
<text x="189.9" y="23.3">to</text>
<text x="193" y="23.3">keep</text>
<text x="194.7" y="21.2">galvanic</text>
<text x="196.8" y="19.2">adc</text>
<text x="198.5" y="23.3">digital</text>
<text x="201.3" y="19.2">with</text>
<text x="177.5" y="25.3">and</text>
<text x="182.1" y="25.3">analog</text>
<text x="189.7" y="25.3">power</text>
<text x="196.4" y="25.3">seperate</text>
<text x="94.9" y="38">Return</text>
<text x="94.9" y="40.1">path</text>
<text x="100.3" y="40.1">to</text>
<text x="94.9" y="42.1">gnd</text>
<text x="94.9" y="44.2">required</text>
<text x="94.9" y="46.2">per</text>
<text x="22.5" y="53.5">Measures</text>
<text x="94.9" y="48.2">datasheet</text>
<text x="22.5" y="55.5">voltage</text>
<text x="22.5" y="57.6">over</text>
<text x="22.5" y="59.6">temperature</text>
<text x="27.7" y="57.6">the</text>
<text x="30.6" y="55.5">drop</text>
<text x="22.5" y="61.6">probe</text>
<text x="26.4" y="95.4">OPA376</text>
<text x="34.8" y="95.4">acts</text>
<text x="40" y="95.4">as</text>
<text x="43.4" y="95.4">a</text>
<text x="45.7" y="95.4">buffer</text>
<text x="52.5" y="95.4">to</text>
<text x="26.4" y="97.4">protect</text>
<text x="26.4" y="99.5">relatively</text>
<text x="26.4" y="101.5">of</text>
<text x="29.4" y="101.5">the</text>
<text x="33.5" y="101.5">AD8421</text>
<text x="34.2" y="97.4">the</text>
<text x="36.2" y="99.5">high</text>
<text x="38.4" y="97.4">signal</text>
<text x="41.5" y="99.5">bias</text>
<text x="45.3" y="97.4">from</text>
<text x="46.6" y="99.5">current</text>
<text x="50.8" y="97.4">the</text>
<text x="111.4" y="97.9">AD8421</text>
<text x="111.4" y="100">noise</text>
<text x="117.6" y="100">differential</text>
<text x="119.8" y="97.9">is</text>
<text x="122.6" y="97.9">a</text>
<text x="124.9" y="97.9">low</text>
<text x="87.3" y="105.5">Return</text>
<text x="87.3" y="107.6">path</text>
<text x="92.7" y="107.6">to</text>
<text x="111.4" y="102">amplifier</text>
<text x="111.4" y="104.1">gain</text>
<text x="111.4" y="106.1">to</text>
<text x="114.5" y="106.1">the</text>
<text x="116.7" y="104.1">of</text>
<text x="118.6" y="106.1">50</text>
<text x="119.7" y="104.1">200x</text>
<text x="121.1" y="102">set</text>
<text x="122.2" y="106.1">ohm</text>
<text x="125.1" y="102">to</text>
<text x="125.5" y="104.1">due</text>
<text x="128.1" y="102">a</text>
<text x="87.3" y="109.6">gnd</text>
<text x="87.3" y="111.7">required</text>
<text x="87.3" y="113.7">per</text>
<text x="111.4" y="108.2">resistor</text>
<text x="111.4" y="110.2">ADC's</text>
<text x="111.4" y="112.2">of</text>
<text x="114.5" y="112.2">+-1.2V</text>
<text x="117.9" y="110.2">voltage</text>
<text x="119.8" y="108.2">to</text>
<text x="122.9" y="108.2">feed</text>
<text x="125.9" y="110.2">range</text>
<text x="128.1" y="108.2">the</text>
<text x="87.3" y="115.8">datasheet</text>
<text x="20" y="127.1">Measures</text>
<text x="20" y="129.2">voltage</text>
<text x="20" y="131.2">over</text>
<text x="25.2" y="131.2">the</text>
<text x="28.1" y="129.2">drop</text>
<text x="29.3" y="131.2">shunt</text>
<text x="20" y="133.3">resistor</text>
<text x="20" y="135.3">calculate</text>
<text x="20" y="137.4">current</text>
<text x="28.4" y="133.3">to</text>
<text x="255" y="136">Reads</text>
<text x="261.8" y="136">the</text>
<text x="265.9" y="136">voltage</text>
<text x="255" y="138.1">for</text>
<text x="255" y="140.1">temperature</text>
<text x="255" y="142.2">which</text>
<text x="258.8" y="138.1">diode</text>
<text x="261.4" y="142.2">have</text>
<text x="265.1" y="138.1">style</text>
<text x="267" y="142.2">a</text>
<text x="267.6" y="140.1">probes</text>
<text x="269.3" y="142.2">max</text>
<text x="255" y="144.2">voltage</text>
<text x="255" y="146.3">&gt;1.2V</text>
<text x="255" y="148.3">attenuator</text>
<text x="261.8" y="146.3">so</text>
<text x="263" y="144.2">drop</text>
<text x="265.2" y="146.3">a</text>
<text x="265.9" y="148.3">is</text>
<text x="267.5" y="146.3">simple</text>
<text x="268.4" y="144.2">of</text>
<text x="268.7" y="148.3">used</text>
<text x="255" y="150.3">to</text>
<text x="255" y="152.4">into</text>
<text x="258" y="150.3">bring</text>
<text x="259.8" y="152.4">range</text>
<text x="264" y="150.3">it</text>
<text x="266.5" y="150.3">back</text>
</g>
<g font-size="1.3" fill="#0f0f0f">
<text x="141" y="41.8">AIN0N</text>
<text x="141" y="39.2">AIN0P</text>
<text x="141" y="46.9">AIN1P</text>
<text x="229.9" y="46.9">SPI.SCLK</text>
<text x="45.7" y="50.7">v_sense.V-</text>
<text x="141" y="49.4">AIN1N</text>
<text x="229.9" y="49.4">SPI.MOSI</text>
<text x="229.9" y="51.9">SPI.CS</text>
<text x="141" y="57">sense_iso_V- 8</text>
<text x="141" y="54.5">AIN2P</text>
<text x="229.9" y="54.5">SPI.MISO</text>
<text x="85" y="67.6" transform="rotate(-90 85 67.6)">sense_iso_V-</text>
<text x="111.1" y="73.5">AIN1P</text>
<text x="111.1" y="81.2">AIN1N</text>
<text x="45.7" y="88.8">v_sense.V+</text>
<text x="85" y="91.7" transform="rotate(-90 85 91.7)">sense_iso_V+</text>
<text x="44.4" y="124.3">i_sense.I-</text>
<text x="207" y="132">sense_iso_V+</text>
<text x="245.8" y="143.4">AIN2P</text>
<text x="113.7" y="147.2">AIN0P</text>
<text x="113.6" y="154.8">AIN0N</text>
<text x="44.4" y="162.4">i_sense.I+</text>
</g>
<g font-size="1.3" fill="#a90000">
<text x="154.2" y="39.3">3</text>
<text x="154.2" y="41.9">4</text>
<text x="166.3" y="36.3" transform="rotate(-90 166.3 36.3)">1</text>
<text x="171.4" y="36.9" transform="rotate(-90 171.4 36.9)">20</text>
<text x="181.6" y="39.3">17</text>
<text x="212.1" y="36.9" transform="rotate(-90 212.1 36.9)">16</text>
<text x="222.2" y="36.3" transform="rotate(-90 222.2 36.3)">1</text>
<text x="154.2" y="47">6</text>
<text x="181.6" y="47">15</text>
<text x="181.6" y="44.4">14</text>
<text x="207" y="47">14</text>
<text x="207" y="44.4">15</text>
<text x="225.4" y="44.4">2</text>
<text x="225.4" y="47">3</text>
<text x="61.5" y="50.8">3</text>
<text x="66" y="48.3" transform="rotate(-90 66 48.3)">5</text>
<text x="74.2" y="53.3">1</text>
<text x="154.2" y="49.5">5</text>
<text x="181.6" y="49.5">16</text>
<text x="181.6" y="52">12</text>
<text x="207" y="52">12</text>
<text x="207" y="49.5">13</text>
<text x="225.4" y="49.5">4</text>
<text x="225.4" y="52">5</text>
<text x="61.5" y="55.9">4</text>
<text x="66" y="59.8" transform="rotate(-90 66 59.8)">2</text>
<text x="154.2" y="54.6">7</text>
<text x="154.2" y="57.1">8</text>
<text x="181.6" y="59.7">11</text>
<text x="181.6" y="57.1">13</text>
<text x="207" y="57.1">10</text>
<text x="207" y="54.6">11</text>
<text x="225.4" y="54.6">6</text>
<text x="225.4" y="57.1">7</text>
<text x="153.6" y="62.2">10</text>
<text x="154.2" y="64.7">9</text>
<text x="181.6" y="64.7">18cap</text>
<text x="181.6" y="64.7">18</text>
<text x="89.5" y="71.1">2</text>
<text x="96.5" y="68" transform="rotate(-90 96.5 68)">8</text>
<text x="166.3" y="69.3" transform="rotate(-90 166.3 69.3)">2</text>
<text x="168.9" y="69.9" transform="rotate(-90 168.9 69.9)">19</text>
<text x="212.1" y="66.7" transform="rotate(-90 212.1 66.7)">9</text>
<text x="222.2" y="66.7" transform="rotate(-90 222.2 66.7)">8</text>
<text x="89.5" y="76.2">3</text>
<text x="107.2" y="73.6">7</text>
<text x="89.5" y="78.7">4</text>
<text x="96.5" y="80.7" transform="rotate(-90 96.5 80.7)">5</text>
<text x="101.6" y="79.4" transform="rotate(-90 101.6 79.4)">6</text>
<text x="61.5" y="88.9">3</text>
<text x="66" y="86.4" transform="rotate(-90 66 86.4)">5</text>
<text x="61.5" y="94">4</text>
<text x="74.2" y="91.4">1</text>
<text x="66" y="97.9" transform="rotate(-90 66 97.9)">2</text>
<text x="65.3" y="124.4">3</text>
<text x="69.8" y="122" transform="rotate(-90 69.8 122)">5</text>
<text x="65.3" y="129.5">4</text>
<text x="78" y="127">1</text>
<text x="69.8" y="133.4" transform="rotate(-90 69.8 133.4)">2</text>
<text x="93.3" y="142.2">1</text>
<text x="100.3" y="141.7" transform="rotate(-90 100.3 141.7)">8</text>
<text x="230.4" y="140.9">3</text>
<text x="234.9" y="138.5" transform="rotate(-90 234.9 138.5)">5</text>
<text x="243.1" y="143.5">1</text>
<text x="93.3" y="144.8">2</text>
<text x="93.3" y="149.8">3</text>
<text x="111.1" y="147.3">7</text>
<text x="230.4" y="146">4</text>
<text x="234.9" y="149.9" transform="rotate(-90 234.9 149.9)">2</text>
<text x="93.3" y="152.4">4</text>
<text x="100.3" y="154.4" transform="rotate(-90 100.3 154.4)">5</text>
<text x="105.4" y="153.1" transform="rotate(-90 105.4 153.1)">6</text>
<text x="69.8" y="160.1" transform="rotate(-90 69.8 160.1)">5</text>
<text x="65.3" y="162.5">3</text>
<text x="65.3" y="167.6">4</text>
<text x="78" y="165.1">1</text>
<text x="69.8" y="171.5" transform="rotate(-90 69.8 171.5)">2</text>
</g>
<g font-size="1.3" fill="#000084">
<text x="22.4" y="48">v_sense{V+</text>
<text x="34.4" y="48">V-}</text>
<text x="256.7" y="44.2">SPI{SCLK,</text>
<text x="267.2" y="44.2">MOSI,</text>
<text x="273.6" y="44.2">MISO,</text>
<text x="280" y="44.2">CS}</text>
<text x="22.5" y="121.6">i_sense{I+</text>
<text x="33.6" y="121.6">I-}</text>
</g>
<g font-size="1.3" fill="#725600">
<text x="240.2" y="45.4">CLK_MCO</text>
<text x="240.2" y="58.1">ADC_DRDY</text>
</g>
</svg>
